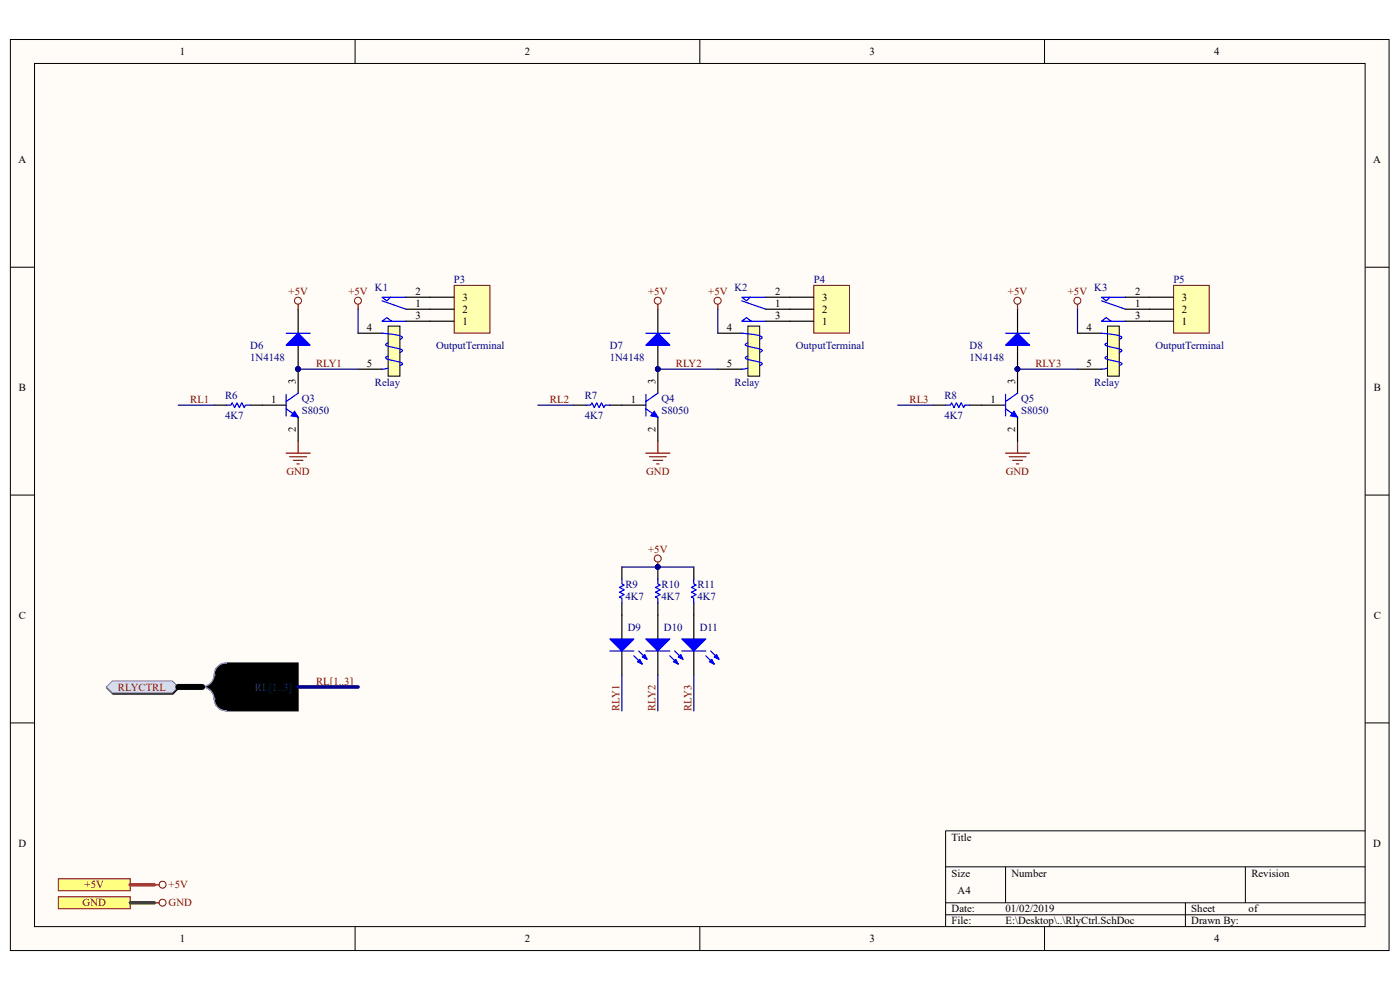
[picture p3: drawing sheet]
<svg xmlns="http://www.w3.org/2000/svg" width="297mm" height="210mm" viewBox="0 0 297 210" stroke-linecap="round" stroke-linejoin="round" font-family="sans-serif">
<path d="M2.2 8.4h292.5v193.2h-292.5z" fill="#fffcf8"/>
<path d="M2.2 8.4h292.5v193.2h-292.5z" fill="none" stroke="#000" stroke-width=".21"/>
<path d="M7.4 13.5h282.2v183.1h-282.2z" fill="#fffcf8"/>
<g fill="none" stroke="#000" stroke-width=".21">
<path d="M7.3 13.5h282.3v183.1h-282.3zM75.3 8.4v5.1M148.5 8.4v5.1M221.6 8.4v5.1M2.2 56.7h5.1M289.6 56.7h5.1M2.2 105h5.1M289.6 105h5.1M2.2 153.3h5.1M289.6 153.3h5.1M289.6 176.2h-89v20.4M75.3 196.6v5.1"/>
<path d="M148.5 196.6v5.1M200.6 183.9h89M200.6 191.5h89M200.6 194h89M213.3 183.9v7.6M221.6 196.6v5.1M251.5 191.5v5.1M264.2 183.9v7.6"/>
</g>
<path d="M131.9 130.5v5M131.9 138.1v5.1" fill="none" stroke="#000" stroke-width=".25"/>
<path d="M129.4 135.5h5.1l-2.6 2.6z" fill="#00f"/>
<path d="M129.4 135.5h5.1l-2.6 2.6zM134.5 139.1l1.7 1.8M135.5 138.1l1.8 1.8" fill="none" stroke="#00f" stroke-width=".25"/>
<path d="M135.2 140.4l.5-.5 .5 1z" fill="#00f"/>
<path d="M135.2 140.4l.5-.5 .5 1z" fill="none" stroke="#00f" stroke-width=".25"/>
<path d="M136.8 138.8l.5 1.1-1.1-.5z" fill="#00f"/>
<path d="M129.4 138.1h5.1M131.9 122.8v1l.5 .3-1 .5 1 .5-1 .5 1 .5-1 .5 .5 .3v1M136.8 138.8l.5 1.1-1.1-.5z" fill="none" stroke="#00f" stroke-width=".25"/>
<path d="M131.9 120.3v2.5M131.9 127.9v2.6M139.6 130.5v5M139.6 138.1v5.1" fill="none" stroke="#000" stroke-width=".25"/>
<path d="M137 135.5h5.1l-2.5 2.6z" fill="#00f"/>
<path d="M137 135.5h5.1l-2.5 2.6zM142.1 139.1l1.8 1.8M143.1 138.1l1.8 1.8" fill="none" stroke="#00f" stroke-width=".25"/>
<path d="M142.9 140.4l.5-.5 .5 1z" fill="#00f"/>
<path d="M142.9 140.4l.5-.5 .5 1z" fill="none" stroke="#00f" stroke-width=".25"/>
<path d="M143.9 139.4l.5-.6 .5 1.1z" fill="#00f"/>
<path d="M137 138.1h5.1M139.6 122.8v1l.5 .3-1.1 .5 1.1 .5-1.1 .5 1.1 .5-1.1 .5 .6 .3v1M143.9 139.4l.5-.6 .5 1.1z" fill="none" stroke="#00f" stroke-width=".25"/>
<path d="M139.6 120.3v2.5M139.6 127.9v2.6M147.2 130.5v5M147.2 138.1v5.1" fill="none" stroke="#000" stroke-width=".25"/>
<circle cx="139.5" cy="120.3" r=".48" fill="#000080" stroke="#000080" stroke-width=".21"/>
<path d="M144.6 135.5h5.1l-2.5 2.6z" fill="#00f"/>
<path d="M144.6 135.5h5.1l-2.5 2.6zM149.7 139.1l1.8 1.8M150.7 138.1l1.8 1.8" fill="none" stroke="#00f" stroke-width=".25"/>
<path d="M150.5 140.4l.5-.5 .5 1z" fill="#00f"/>
<path d="M150.5 140.4l.5-.5 .5 1z" fill="none" stroke="#00f" stroke-width=".25"/>
<path d="M151.5 139.4l.5-.6 .5 1.1z" fill="#00f"/>
<path d="M144.6 138.1h5.1M147.2 122.8v1l.5 .3-1 .5 1 .5-1 .5 1 .5-1 .5 .5 .3v1M151.5 139.4l.5-.6 .5 1.1z" fill="none" stroke="#00f" stroke-width=".25"/>
<path d="M147.2 120.3v2.5M147.2 127.9v2.6" fill="none" stroke="#000" stroke-width=".25"/>
<circle cx="34.5" cy="191.5" r=".74" fill="none" stroke="#800000" stroke-width=".21"/>
<path d="M32.7 191.5h1" fill="none" stroke="#800000" stroke-width=".25"/>
<g fill="#ffff80" stroke="#800000" stroke-width=".21">
<path d="M12.4 190.2h15.2v2.6h-15.2z" fill-rule="evenodd"/>
<path d="M12.4 186.4h15.2v2.6h-15.2z" fill-rule="evenodd"/>
</g>
<circle cx="34.5" cy="187.7" r=".74" fill="none" stroke="#800000" stroke-width=".21"/>
<path d="M32.7 187.7h1" fill="none" stroke="#800000" stroke-width=".25"/>
<path d="M96.4 60.6h7.5v10.1h-7.5z" fill="#ffffb0"/>
<path d="M96.4 60.5h7.5v10.2h-7.5z" fill="none" stroke="#800000" stroke-width=".21"/>
<path d="M91.2 68.1h5.1M91.2 65.6h5.1M91.2 63.1h5.1" fill="none" stroke="#000" stroke-width=".25"/>
<g fill="#000">
<path d="M22.7 146l1.3-1.3h12.7l1.2 1.3-1.2 1.2h-12.7z" fill-rule="evenodd"/>
<path d="M45.7 141.9l1-1 1.3-.3h15.2v10.2h-15.2a2.61 2.61 0 0 1-2.6-3.2l-.6-1-1.3-.9 1.3-.8 .6-1.1z" fill-rule="evenodd"/>
</g>
<path d="M22.7 146l1.3-1.3h12.7l1.2 1.3-1.2 1.2h-12.7zM46.7 140.9l1.3-.3h15.2v10.2h-15.2a2.61 2.61 0 0 1-2.6-3.2l-.6-1-1.3-.9 1.3-.8 .6-1.1 .3-1.9z" fill="none" stroke="#000" stroke-width=".21"/>
<path d="M42.9 145.7a2.52 2.52 0 0 1 2.5 2.6M45.4 143.2a2.52 2.52 0 0 1-2.5 2.5M45.4 148.3a2.52 2.52 0 0 0 2.6 2.5M45.4 143.2h.1M45.4 148.3h.1M48 140.6a2.52 2.52 0 0 0-2.6 2.6" fill="none" stroke="#8f9ec9" stroke-width=".25"/>
<circle cx="63.2" cy="145.7" r=".23" fill="#003a70" stroke="#003a70" stroke-width=".21"/>
<path d="M22.6 145.7l1.2-1.3h12.7l1.3 1.3-1.3 1.3h-12.7z" fill-rule="evenodd" fill="#d5e4ff" stroke="#71809b" stroke-width=".21"/>
<path d="M63.2 78.3v5.1M55.6 85.9h5.1M63.2 88.5v5.1" fill="none" stroke="#000" stroke-width=".25"/>
<circle cx="63.2" cy="78.3" r=".48" fill="#000080" stroke="#000080" stroke-width=".21"/>
<path d="M60.7 86.7l2.5 1.8M60.7 83.7v4.5M63.2 83.4l-2.5 1.8" fill="none" stroke="#00f" stroke-width=".25"/>
<path d="M62.5 87.2l.7 1.3-1.5-.3z" fill="#00f"/>
<path d="M62.5 87.2l.7 1.3-1.5-.3z" fill="none" stroke="#00f" stroke-width=".21"/>
<circle cx="63.2" cy="78.3" r=".48" fill="#000080" stroke="#000080" stroke-width=".21"/>
<path d="M63.2 65.6v5.1M63.2 73.2v5.1M45.4 85.9h2.6M53.1 85.9h2.5" fill="none" stroke="#000" stroke-width=".25"/>
<path d="M48 85.9h1l.3-.5 .5 1.1 .5-1.1 .5 1.1 .5-1.1 .5 1.1 .3-.6h1" fill="none" stroke="#00f" stroke-width=".25"/>
<path d="M63.2 70.7l2.6 2.5h-5.1z" fill="#00f"/>
<path d="M60.7 70.7h5.1M63.2 70.7l2.6 2.5h-5.1z" fill="none" stroke="#00f" stroke-width=".25"/>
<circle cx="63.2" cy="78.3" r=".48" fill="#000080" stroke="#000080" stroke-width=".21"/>
<path d="M63.2 64.6v1M60.7 96.1h5.1M61.5 96.9h3.5M62.2 97.6h2.1M63 98.4h.5M63.2 93.6v2.5" fill="none" stroke="#800000" stroke-width=".25"/>
<circle cx="63.2" cy="63.8" r=".75" fill="none" stroke="#800000" stroke-width=".21"/>
<path d="M82.4 69.2h2.4v10.6h-2.4z" fill="#ffffb0"/>
<path d="M82.3 69.2h2.5v10.6h-2.5z" fill="none" stroke="#000" stroke-width=".21"/>
<path d="M81.1 70.7l3.8 .6a.35 .35 0 0 1 .4 .3 .35 .35 0 0 1-.4 .4M81.1 63.8l5 1.8M82.3 75.5l-.4 .3a.44 .44 0 0 0 .1 .4 .44 .44 0 0 0 .5 .1l2 .4a.65 .65 0 0 1 .8 .6l-.4 .2M82.3 78.1l-1.2 .2M82.3 72.7l-.4 .3a.45 .45 0 0 0 .1 .4 .45 .45 0 0 0 .5 .1l2 .4a.65 .65 0 0 1 .8 .6l-.4 .3M82.8 63.1l-.7 .7-1-.7h5M83.1 68.1l-1-.7-1 .7h5" fill="none" stroke="#00f" stroke-width=".25"/>
<path d="M76 70.7h5.1M76 78.3h5.1M86.1 65.6h5.1M86.1 63.1h5.1M86.1 68.1h5.1" fill="none" stroke="#000" stroke-width=".25"/>
<g fill="none" stroke="#800000" stroke-width=".21">
<circle cx="75.9" cy="63.8" r=".74"/>
<circle cx="139.5" cy="118.5" r=".74"/>
</g>
<path d="M76 64.6v1M139.6 119.3v1" fill="none" stroke="#800000" stroke-width=".25"/>
<circle cx="139.5" cy="120.3" r=".48" fill="#000080" stroke="#000080" stroke-width=".21"/>
<path d="M172.7 60.6h7.5v10.1h-7.5z" fill="#ffffb0"/>
<path d="M172.6 60.5h7.6v10.2h-7.6z" fill="none" stroke="#800000" stroke-width=".21"/>
<path d="M139.6 78.3v5.1M167.5 68.1h5.1M167.5 65.6h5.1M167.5 63.1h5.1M131.9 85.9h5.1M139.6 88.5v5.1" fill="none" stroke="#000" stroke-width=".25"/>
<circle cx="139.5" cy="78.3" r=".48" fill="#000080" stroke="#000080" stroke-width=".21"/>
<path d="M137 86.7l2.6 1.8M137 83.7v4.5M139.6 83.4l-2.6 1.8" fill="none" stroke="#00f" stroke-width=".25"/>
<path d="M138.8 87.2l.8 1.3-1.6-.3z" fill="#00f"/>
<path d="M138.8 87.2l.8 1.3-1.6-.3z" fill="none" stroke="#00f" stroke-width=".21"/>
<circle cx="139.5" cy="78.3" r=".48" fill="#000080" stroke="#000080" stroke-width=".21"/>
<path d="M139.6 65.6v5.1M139.6 73.2v5.1M121.8 85.9h2.5M129.4 85.9h2.5" fill="none" stroke="#000" stroke-width=".25"/>
<path d="M124.3 85.9h1l.3-.5 .5 1.1 .5-1.1 .5 1.1 .5-1.1 .5 1.1 .3-.6h1" fill="none" stroke="#00f" stroke-width=".25"/>
<path d="M137 73.2l2.6-2.5 2.5 2.5z" fill="#00f"/>
<path d="M137 70.7h5.1M139.6 70.7l2.5 2.5h-5.1z" fill="none" stroke="#00f" stroke-width=".25"/>
<circle cx="139.5" cy="78.3" r=".48" fill="#000080" stroke="#000080" stroke-width=".21"/>
<path d="M139.6 64.6v1M137 96.1h5.1M137.8 96.9h3.5M138.5 97.6h2.1M139.3 98.4h.5M139.6 93.6v2.5" fill="none" stroke="#800000" stroke-width=".25"/>
<circle cx="139.5" cy="63.8" r=".74" fill="none" stroke="#800000" stroke-width=".21"/>
<path d="M158.7 69.2h2.5v10.6h-2.5z" fill="#ffffb0"/>
<path d="M158.7 69.2h2.5v10.6h-2.5z" fill="none" stroke="#000" stroke-width=".21"/>
<path d="M157.4 70.7l3.8 .6a.35 .35 0 0 1 .4 .3 .35 .35 0 0 1-.4 .4M157.4 63.8l5 1.8M158.6 75.5l-.4 .3a.44 .44 0 0 0 .1 .4 .44 .44 0 0 0 .5 .1l2 .4a.65 .65 0 0 1 .8 .6l-.4 .2M158.6 78.1l-1.2 .2M158.6 72.7l-.4 .3a.45 .45 0 0 0 .1 .4 .45 .45 0 0 0 .5 .1l2 .4a.83 .83 0 0 1 .9 .5l-.5 .4M159.1 63.1l-.7 .7-1-.7h5M159.4 68.1l-1-.7-1 .7h5" fill="none" stroke="#00f" stroke-width=".25"/>
<path d="M152.3 70.7h5.1M152.3 78.3h5.1M162.4 65.6h5.1M162.4 63.1h5.1M162.4 68.1h5.1" fill="none" stroke="#000" stroke-width=".25"/>
<circle cx="152.2" cy="63.8" r=".75" fill="none" stroke="#800000" stroke-width=".21"/>
<path d="M152.3 64.6v1" fill="none" stroke="#800000" stroke-width=".25"/>
<path d="M249 60.6h7.5v10.1h-7.5z" fill="#ffffb0"/>
<path d="M249 60.5h7.5v10.2h-7.5z" fill="none" stroke="#800000" stroke-width=".21"/>
<path d="M215.9 65.6v5.1M215.9 73.2v5.1M243.8 68.1h5.1M243.8 65.6h5.1M243.8 63.1h5.1M198.1 85.9h2.5M205.7 85.9h2.5" fill="none" stroke="#000" stroke-width=".25"/>
<path d="M200.6 85.9h1l.3-.5 .5 1.1 .5-1.1 .5 1.1 .5-1.1 .5 1.1 .3-.6h1" fill="none" stroke="#00f" stroke-width=".25"/>
<circle cx="215.8" cy="78.3" r=".48" fill="#000080" stroke="#000080" stroke-width=".21"/>
<path d="M213.3 73.2l2.6-2.5 2.5 2.5z" fill="#00f"/>
<path d="M213.3 73.2l2.6-2.5 2.5 2.5zM213.3 70.7h5.1" fill="none" stroke="#00f" stroke-width=".25"/>
<circle cx="215.8" cy="78.3" r=".48" fill="#000080" stroke="#000080" stroke-width=".21"/>
<path d="M215.9 64.6v1M213.3 96.1h5.1M214.1 96.9h3.5M214.8 97.6h2.1M215.6 98.4h.5M215.9 93.6v2.5" fill="none" stroke="#800000" stroke-width=".25"/>
<circle cx="215.8" cy="63.8" r=".74" fill="none" stroke="#800000" stroke-width=".21"/>
<path d="M235 69.2h2.4v10.6h-2.4z" fill="#ffffb0"/>
<path d="M234.9 69.2h2.5v10.6h-2.5z" fill="none" stroke="#000" stroke-width=".21"/>
<path d="M233.7 70.7l3.8 .6a.35 .35 0 0 1 .4 .3 .35 .35 0 0 1-.4 .4M233.7 63.8l5.1 1.8M234.9 75.5l-.4 .3a.44 .44 0 0 0 .1 .4 .44 .44 0 0 0 .5 .1l2 .4a.65 .65 0 0 1 .8 .6l-.4 .2M234.9 78.1l-1.2 .2M234.9 72.7l-.4 .3a.45 .45 0 0 0 .1 .4 .45 .45 0 0 0 .5 .1l2 .4a.83 .83 0 0 1 .9 .5l-.5 .4M235.5 63.1l-.8 .7-1-.7h5.1M235.7 68.1l-1-.7-1 .7h5.1M213.3 86.7l2.6 1.8M213.3 83.7v4.5M215.9 83.4l-2.6 1.8" fill="none" stroke="#00f" stroke-width=".25"/>
<path d="M215.9 78.3v5.1M228.6 70.7h5.1M228.6 78.3h5.1M238.8 65.6h5M238.8 63.1h5M238.8 68.1h5M208.2 85.9h5.1M215.9 88.5v5.1M37.8 145.7h5.1" fill="none" stroke="#000" stroke-width=".25"/>
<circle cx="228.6" cy="63.8" r=".74" fill="none" stroke="#800000" stroke-width=".21"/>
<path d="M228.6 64.6v1" fill="none" stroke="#800000" stroke-width=".25"/>
<g fill="none" stroke="#000080" stroke-width=".25">
<path d="M63.2 78.3h12.8M76 65.6v5.1M139.6 78.3h12.7M152.3 65.6v5.1M215.9 78.3h12.7M228.6 65.6v5.1M37.8 85.9h7.6M114.1 85.9h7.7M190.4 85.9h7.7M131.9 120.3h15.3M131.9 143.2v7.6M139.6 143.2v7.6"/>
<path d="M147.2 143.2v7.6"/>
</g>
<path d="M27.6 191.5h5.1" fill="none" stroke="#00bf00" stroke-width=".76"/>
<path d="M27.6 187.7h5.1" fill="none" stroke="#ee0e22" stroke-width=".76"/>
<g fill="#000080" stroke="#000080" stroke-width=".21">
<circle cx="139.5" cy="120.3" r=".48"/>
<circle cx="63.2" cy="78.3" r=".48"/>
<circle cx="139.5" cy="78.3" r=".48"/>
<circle cx="215.8" cy="78.3" r=".48"/>
</g>
<path d="M63.2 145.7h12.8" fill="none" stroke="#000080" stroke-width=".76"/>
<path d="M37.8 145.7h5.1" fill="none" stroke="#000" stroke-width="1.3"/>
<path d="M38.3 145.3l1 .9M40.9 145.3l1 .9" fill="none" stroke="#000" stroke-width=".38"/>
<path d="M215.1 87.2l.8 1.3-1.6-.3z" fill="#00f"/>
<path d="M215.1 87.2l.8 1.3-1.6-.3z" fill="none" stroke="#00f" stroke-width=".21"/>
<circle cx="215.8" cy="78.3" r=".48" fill="#000080" stroke="#000080" stroke-width=".21"/>
<g font-size="2.3">
<text x="38.2" y="11.7">1</text>
<text x="111.3" y="11.7">2</text>
<text x="184.4" y="11.7">3</text>
<text x="257.6" y="11.7">4</text>
<text x="3.9" y="34.6">A</text>
<text x="291.3" y="34.6">A</text>
<text x="88.2" y="65.1">1</text>
<text x="88.2" y="62.6">2</text>
<text x="98.1" y="63.8">3</text>
<text x="164.5" y="65.1">1</text>
<text x="164.5" y="62.6">2</text>
<text x="174.4" y="63.8">3</text>
<text x="240.8" y="65.1">1</text>
<text x="240.8" y="62.6">2</text>
<text x="250.7" y="63.8">3</text>
<text x="77.8" y="70.2">4</text>
<text x="88.2" y="67.6">3</text>
<text x="98.1" y="68.9">1</text>
<text x="98.1" y="66.4">2</text>
<text x="154.2" y="70.2">4</text>
<text x="164.5" y="67.6">3</text>
<text x="174.4" y="68.9">1</text>
<text x="174.4" y="66.4">2</text>
<text x="230.5" y="70.2">4</text>
<text x="240.8" y="67.6">3</text>
<text x="250.7" y="68.9">1</text>
<text x="250.7" y="66.4">2</text>
<text x="77.8" y="77.8">5</text>
<text x="154.2" y="77.8">5</text>
<text x="230.5" y="77.8">5</text>
<text x="4" y="82.9">B</text>
<text x="62.7" y="81.4" transform="rotate(-90 62.7 81.4)">3</text>
<text x="139.1" y="81.4" transform="rotate(-90 139.1 81.4)">3</text>
<text x="215.3" y="81.4" transform="rotate(-90 215.3 81.4)">3</text>
<text x="291.4" y="82.9">B</text>
<text x="57.5" y="85.4">1</text>
<text x="133.8" y="85.4">1</text>
<text x="210.1" y="85.4">1</text>
<text x="62.7" y="91.7" transform="rotate(-90 62.7 91.7)">2</text>
<text x="139.1" y="91.7" transform="rotate(-90 139.1 91.7)">2</text>
<text x="215.3" y="91.7" transform="rotate(-90 215.3 91.7)">2</text>
<text x="4" y="131.2">C</text>
<text x="291.4" y="131.2">C</text>
<text x="3.9" y="179.6">D</text>
<text x="201.9" y="178.3">Title</text>
<text x="291.3" y="179.6">D</text>
<text x="201.9" y="185.9">Size</text>
<text x="214.6" y="185.9">Number</text>
<text x="265.5" y="185.9">Revision</text>
<text x="203.2" y="189.7">A4</text>
<text x="201.9" y="193.5">Date:</text>
<text x="201.9" y="196.1">File:</text>
<text x="213.3" y="193.5">01/02/2019</text>
<text x="213.3" y="196.1">E:\Desktop\..\RlyCtrl.SchDoc</text>
<text x="252.7" y="193.5">Sheet</text>
<text x="252.7" y="196.1">Drawn By:</text>
<text x="264.9" y="193.5">of</text>
<text x="38.2" y="199.9">1</text>
<text x="111.3" y="199.9">2</text>
<text x="184.4" y="199.9">3</text>
<text x="257.6" y="199.9">4</text>
</g>
<g font-size="2.3" fill="#800000">
<text x="61.2" y="62.6">+5V</text>
<text x="73.9" y="62.6">+5V</text>
<text x="137.5" y="62.6">+5V</text>
<text x="150.2" y="62.6">+5V</text>
<text x="213.8" y="62.6">+5V</text>
<text x="226.5" y="62.6">+5V</text>
<text x="67.1" y="77.8">RLY1</text>
<text x="143.4" y="77.8">RLY2</text>
<text x="219.7" y="77.8">RLY3</text>
<text x="40.3" y="85.4">RL1</text>
<text x="116.7" y="85.4">RL2</text>
<text x="193" y="85.4">RL3</text>
<text x="60.7" y="100.7">GND</text>
<text x="137.1" y="100.7">GND</text>
<text x="213.4" y="100.7">GND</text>
<text x="137.5" y="117.2">+5V</text>
<text x="25" y="146.5">RLYCTRL</text>
<text x="67.1" y="145.2">RL[1..3]</text>
<text x="131.4" y="150.8" transform="rotate(-90 131.4 150.8)">RLY1</text>
<text x="139.1" y="150.8" transform="rotate(-90 139.1 150.8)">RLY2</text>
<text x="146.7" y="150.8" transform="rotate(-90 146.7 150.8)">RLY3</text>
<text x="17.9" y="188.5">+5V</text>
<text x="35.8" y="188.5">+5V</text>
<text x="17.5" y="192.3">GND</text>
<text x="35.8" y="192.3">GND</text>
</g>
<g font-size="2.3" fill="#000080">
<text x="79.5" y="61.8">K1</text>
<text x="96.3" y="60">P3</text>
<text x="155.8" y="61.8">K2</text>
<text x="172.6" y="60">P4</text>
<text x="232.2" y="61.8">K3</text>
<text x="248.9" y="60">P5</text>
<text x="53.1" y="76.5">1N4148</text>
<text x="53.1" y="74">D6</text>
<text x="92.5" y="74">OutputTerminal</text>
<text x="129.4" y="76.5">1N4148</text>
<text x="129.4" y="74">D7</text>
<text x="168.8" y="74">OutputTerminal</text>
<text x="205.7" y="76.5">1N4148</text>
<text x="205.7" y="74">D8</text>
<text x="245.1" y="74">OutputTerminal</text>
<text x="79.5" y="81.9">Relay</text>
<text x="155.8" y="81.9">Relay</text>
<text x="232.2" y="81.9">Relay</text>
<text x="47.7" y="84.7">R6</text>
<text x="47.7" y="88.8">4K7</text>
<text x="64" y="85.2">Q3</text>
<text x="64" y="87.7">S8050</text>
<text x="124" y="84.7">R7</text>
<text x="124" y="88.8">4K7</text>
<text x="140.3" y="85.2">Q4</text>
<text x="140.3" y="87.7">S8050</text>
<text x="200.4" y="84.7">R8</text>
<text x="200.4" y="88.8">4K7</text>
<text x="216.6" y="85.2">Q5</text>
<text x="216.6" y="87.7">S8050</text>
<text x="132.7" y="124.6">R9</text>
<text x="140.3" y="124.6">R10</text>
<text x="148" y="124.6">R11</text>
<text x="132.7" y="127.2">4K7</text>
<text x="140.3" y="127.2">4K7</text>
<text x="148" y="127.2">4K7</text>
<text x="133.2" y="133.8">D9</text>
<text x="140.8" y="133.8">D10</text>
<text x="148.5" y="133.8">D11</text>
</g>
<text font-size="2.3" fill="#003a70" x="54.1" y="146.5">RL[1..3]</text>
</svg>
